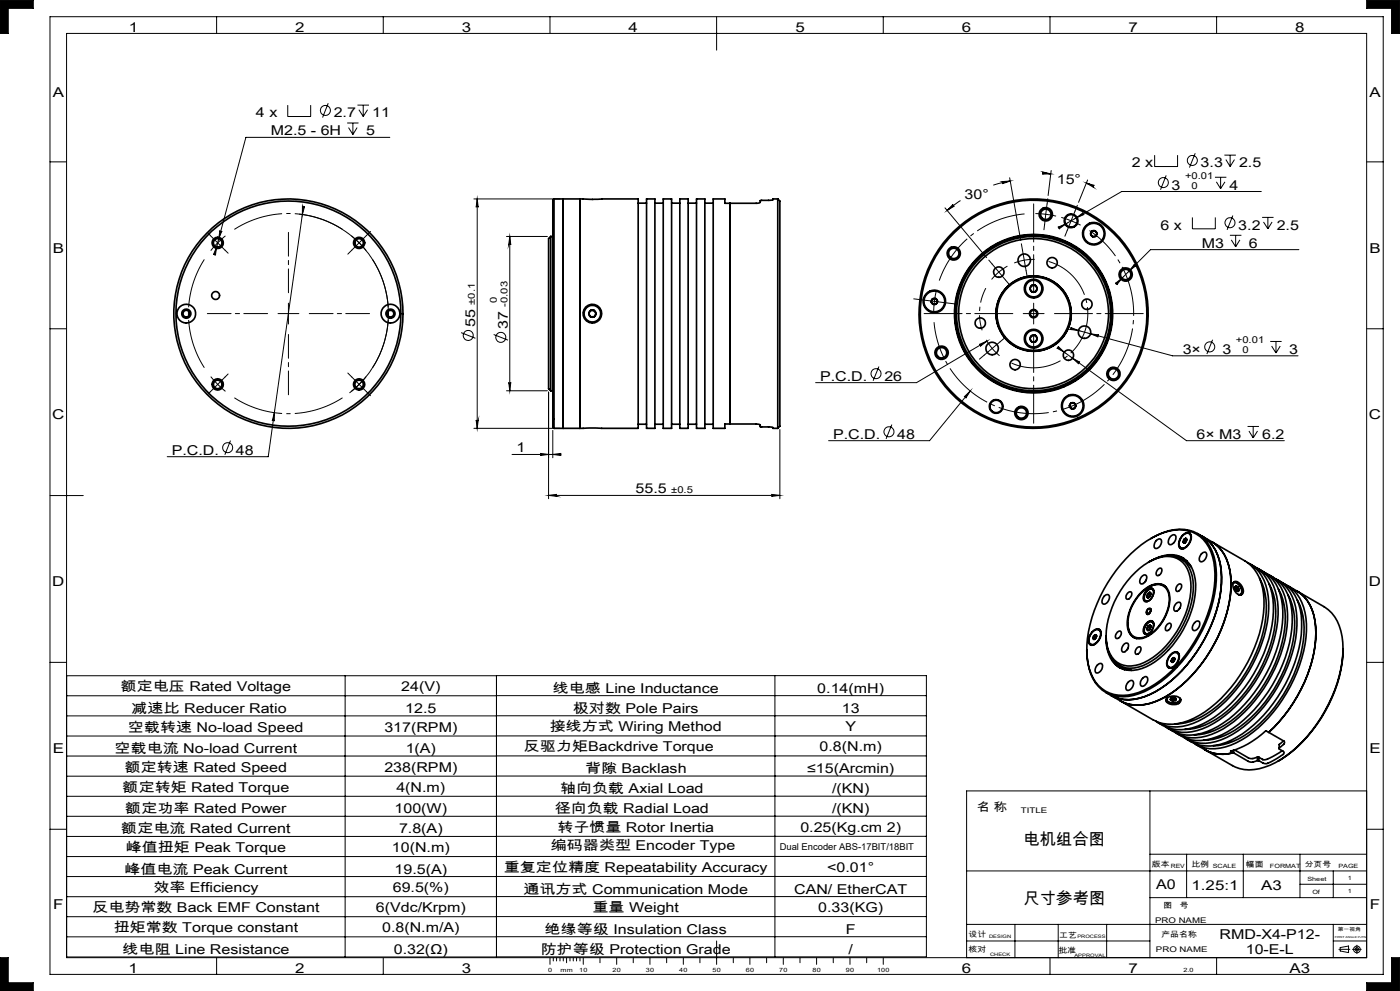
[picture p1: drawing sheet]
<svg xmlns="http://www.w3.org/2000/svg" width="420mm" height="297mm" viewBox="0 0 420 297" stroke-linecap="round" stroke-linejoin="round" font-family="sans-serif">
<g fill="none" stroke="#000" stroke-width=".3">
<path d="M0 0h10v2.5h-7.5v7.5h-2.5zM15 5h400v287h-400zM20 10h390v277h-390zM65 5v5M115 5v5M165 5v5M215 5v10M265 5v5M315 5v5M365 5v5M410 0h10v10h-2.5v-7.5h-7.5zM86.3 31.5v3.4h6.9v-3.4"/>
<path d="M98.5 30.9l-1.7 4.3M104.1 36.9h3.5M104.6 38.2l1.3 2.1M105.9 36.9v3.4M107.1 38.2l-1.2 2.1M107.2 31.5h3.5M107.7 32.9l1.3 2M109 31.5v3.4M110.3 32.9l-1.3 2M15 48.5h5M116.9 41.2h-43.1l-9.5 35.2M142.2 59.6h25.8"/>
<path d="M143.2 59.6l.3 2.5a.32 .32 0 0 0-.3-.3 .32 .32 0 0 0-.4 .3zM143.2 59.6v68.8M300.6 54.4l2.5-.1-2.4 .8a.32 .32 0 0 0 .2-.4 .32 .32 0 0 0-.3-.3zM302.9 53.3l3.3 18.8M303.1 54.3l-5.1 1.2M312.7 51.9l2.5 .2M312.8 51.5l2.4 .6-2.5 .1a.32 .32 0 0 0 .3-.3 .32 .32 0 0 0-.2-.4zM315.4 51.1l-1 7.5M325.9 54.9l2.4 .7-.4 .2 .1 .3zM325.9 54.9l2.3 .9M326.3 53.9l-2.7 6.7M346.4 46.5v3.4h6.9v-3.4"/>
<path d="M349.9 52.6l-1.7 4.3M358.6 45.9l-1.8 4.3M364.5 53.1h3.4M364.9 54.5l1.3 2M366.2 53.1v3.4M367.3 46.5h3.5M367.5 54.5l-1.3 2M367.8 47.8l1.2 2.1M369 46.5v3.4M370.3 47.8l-1.3 2.1M378.4 57.4h-41.9l-19 11M410 48.5h5"/>
<path d="M63.1 70.6l2.2 2.2M65 74l-.4 2.5a.31 .31 0 0 0-.2-.4 .31 .31 0 0 0-.4 .3zM65.3 72.8l-2.1 2.3M65.3 72.8l2.2 2.2M66 69.1v.1a.31 .31 0 0 0 .3 .2 .31 .31 0 0 0 .3-.2l-1 2.3zM67.6 70.7l-2.3 2.1M89.7 64.2a30 30 0 0 1 25.7 21.6 30 30 0 0 1-10.6 32M90.7 61.8a.33 .33 0 0 0 .3 .3 .33 .33 0 0 0 .4-.2l-.7 2.4zM91.1 61.8l-10.6 75.1h-30.3M151.9 70.9h12.3M152.9 70.9v46.2M152.9 70.9l.3 2.5a.32 .32 0 0 0-.3-.3 .32 .32 0 0 0-.3 .3z"/>
<path d="M283.5 62.3l12.5 14.9M285.9 61.3a.31 .31 0 0 0 0 .4 .31 .31 0 0 0 .4 .1l-2.2 1.3zM288.2 60.1l-4.1 3M310.6 64l3.1 .2M313.7 64.2l3.1 .6M313.7 64.2l-.3 3.1M314.1 61.1l-.4 3.1M317.4 68.1l2.3-1-2 1.5a.31 .31 0 0 0 .1-.4 .31 .31 0 0 0-.4-.1zM322.9 65.3l2-1.6a.31 .31 0 0 0 0 .5 .31 .31 0 0 0 .4 .1zM340.4 79.2a.3 .3 0 0 0 0 .4 .3 .3 0 0 0 .4 0l-2 1.6zM357.7 65.2v3.4h6.9v-3.4M369 70.5h3.4"/>
<path d="M369.4 71.9l1.3 2.1M369.9 64.6l-1.8 4.3M370.7 70.5v3.5M372 71.9l-1.3 2.1M378.6 65.2h3.5M379.1 66.5l1.3 2.1M380.4 65.2v3.4M381.6 66.5l-1.2 2.1M389.7 74.8h-44.5l-10.4 10.4M15 98.5h5M138.3 99.7l4.3 1.7M321.1 98.4l30.7 8.2h37.6"/>
<path d="M321.2 98.1l2.3 1-2.5-.4a.31 .31 0 0 0 .4-.2 .31 .31 0 0 0-.2-.4zM334.6 84.9l2-1.5-1.6 2a.3 .3 0 0 0 0-.5 .3 .3 0 0 0-.4 0zM410 98.5h5M148.1 100.3l4.3 1.6M151.9 117.1h12.3M152.6 114.6a.32 .32 0 0 0 .3 .3 .32 .32 0 0 0 .3-.3l-.3 2.5zM164.6 117.5v32M263.7 109.9l-1.8 4.2M289.2 118.9l1.9-1.7-1.4 2.1a.3 .3 0 0 0 0-.4 .3 .3 0 0 0-.5 0zM291.1 117.2l-12.2 14.9h-30.3M293.8 103.3l2.3-1.1-2 1.6a.31 .31 0 0 0 .1-.4 .31 .31 0 0 0-.4-.1zM296.1 102.2l-21.1 12.5h-30.3"/>
<path d="M317.2 104.1l38.7 28h29.4M317.4 103.8l1.9 1.7-2.3-1.2a.32 .32 0 0 0 .5-.1 .32 .32 0 0 0-.1-.4zM321.8 107.4l2.2 1.2a.3 .3 0 0 0-.4 .1 .3 .3 0 0 0 0 .4zM327.2 100l2.5 .4a.31 .31 0 0 0-.4 .2 .31 .31 0 0 0 .2 .4zM363.8 101.8l-1.7 4.3M381.1 102.3h3.4M381.5 103.7l1.3 2.1M382.8 102.3v3.5M384.1 103.7l-1.3 2.1M69.1 132l-1.6 4.3M82.3 123.7v2.5a.3 .3 0 0 0-.3-.3 .3 .3 0 0 0-.3 .2zM142.2 128.4h25.8"/>
<path d="M142.8 125.9a.32 .32 0 0 0 .4 .2 .32 .32 0 0 0 .3-.2l-.3 2.5zM153.6 136.2h14.7M162.1 135.9l2.5 .3-2.5 .3a.32 .32 0 0 0 .3-.3 .32 .32 0 0 0-.3-.3zM165.8 129v8.2M165.8 136.2l2.5-.3a.32 .32 0 0 0-.3 .3 .32 .32 0 0 0 .3 .3zM234 128.7v20.8M267.6 127.2l-1.8 4.3M374.3 127.8h3.4M374.7 129.2l1.3 2M376 127.8v3.4M377.3 129.2l-1.3 2M15 148.5h10"/>
<path d="M164.6 148.5h69.4M164.6 148.5l2.5-.3a.3 .3 0 0 0-.3 .3 .3 .3 0 0 0 .3 .3zM231.5 148.2l2.5 .3-2.5 .3a.3 .3 0 0 0 .2-.3 .3 .3 0 0 0-.2-.3zM15 198.5h5M410 198.5h5M20 202.5h257.9v84.3h-257.9zM20 214.6h128.9M103.5 202.5v84.3M148.9 202.5v84.3M148.9 214.5h129M232.5 202.5v84.3M277.9 208.5h-257.9"/>
<path d="M20 232.6h128.9M148.9 232.6h129M277.9 220.5l-257.9 .1M277.9 226.5l-257.9 .1M277.9 238.6h-257.9M345 237v50M410 237h-120v50M15 248.5h5M20 256.7h128.9M148.9 256.7h129M277.9 244.6h-257.9M277.9 250.6l-257.9 .1"/>
<path d="M345 256h65M356 256v13M373 256v13M390 256v13M410 248.5h5M20 262.7h128.9M148.9 262.7h129M277.9 268.7h-257.9M277.9 274.7h-257.9M290 277h120M290 261h120M304.5 277v10"/>
<path d="M317.5 277v10M332 277v10M345 269h65M390 265h20M400 261v8M400 277v10M0 287h2.5v7.5h7.5v2.5h-10zM20 280.8h128.9M65 287v5M115 287v5M148.9 280.7h129M165 287v2"/>
<path d="M166 287v1M167 287v1M168 287v1M169 287v1M170 287v1.5M171 287v1M172 287v1M173 287v1M174 287v1M175 287v2M180 287v1.5M185 287v2"/>
<path d="M190 287v1.5M195 287v2M200 287v1.5M205 287v2M210 287v1.5M215 282v7M220 287v1.5M225 287v2M230 287v1.5M235 287v2M240 287v1.5M245 287v2"/>
<path d="M250 287v1.5M255 287v2M260 287v1.5M265 287v2M290 282h55M315 287v5M365 287v5M400 282h10M401.7 284.5h3.3M402.1 284l2.5-.5v2l-2.5-.5zM405.7 284.5h2.7M407.1 283.3v2.5"/>
<path d="M417.5 287h2.5v10h-10v-2.5h7.5z"/>
<circle cx="97.6" cy="33.1" r="1.5"/>
<circle cx="349" cy="54.7" r="1.5"/>
<circle cx="357.7" cy="48.1" r="1.5"/>
<circle cx="369" cy="66.7" r="1.5"/>
<circle cx="140.5" cy="100.5" r="1.5"/>
<circle cx="150.2" cy="101.1" r="1.49"/>
<circle cx="262.8" cy="112" r="1.49"/>
<circle cx="362.9" cy="104" r="1.5"/>
<circle cx="68.3" cy="134.2" r="1.5"/>
<circle cx="266.7" cy="129.4" r="1.5"/>
<circle cx="407.1" cy="284.5" r=".49"/>
<circle cx="407.1" cy="284.5" r="1.01"/>
</g>
<path d="M0 0v10h2.5v-7.5h7.5v-2.5zM0 287v10h10v-2.5h-7.5v-7.5zM417.5 287v7.5h-7.5v2.5h10v-10zM410 0v2.5h7.5v7.5h2.5v-10z" fill-rule="evenodd" fill="#000"/>
<g fill="none" stroke="#000" stroke-width=".3" stroke-dasharray="15.2 1.3 1.3 1.3" stroke-linecap="butt">
<path d="M107.7 72.8l-2.3-2.1M107.7 72.8l2.1 2.3M307.3 78l-3 .8M307.3 78l3.1-.3M321.3 66.2l-2.9-1.1M321.3 66.2l2.9 1.3M280.3 90.3l-.2 3.1M280.3 90.3l.6-3M299.7 81.5l-2.2 2.3M299.7 81.5l2.5-1.7M65.3 115.2l2.3 2.1M65.3 115.2l-2.1-2.3"/>
<path d="M107.7 115.2l2.1-2.3M107.7 115.2l-2.3 2.1M297.6 104.4l2.3 2.2M297.6 104.4l-1.7-2.5"/>
</g>
<path d="M61.4 77.6a30 30 0 0 0 0 32.7M102.9 68.8a30 30 0 0 0-32.7 0M307.5 64.1a30 30 0 0 0-25.8 20.1M70.2 119.1a30 30 0 0 0 32.7 0M111.7 110.3a30 30 0 0 0 0-32.7" fill="none" stroke="#000" stroke-width=".3" stroke-dasharray="15.2 1.3 1.3 1.3" stroke-dashoffset="-.2" stroke-linecap="butt"/>
<path d="M280.2 96.6a30 30 0 0 0 45.1 23.2 30 30 0 0 0 1.5-50.7" fill="none" stroke="#000" stroke-width=".3" stroke-dasharray="15.2 1.3 1.3 1.3" stroke-dashoffset="4.3" stroke-linecap="butt"/>
<path d="M295.7 86.4a16.3 16.3 0 0 0-1.1 12.6" fill="none" stroke="#000" stroke-width=".3" stroke-dasharray="15.2 1.3 1.3 1.3" stroke-dashoffset="10.6" stroke-linecap="butt"/>
<path d="M302.5 108.3a16.2 16.2 0 0 0 22.9-8.8 16.2 16.2 0 0 0-11.9-21.4" fill="none" stroke="#000" stroke-width=".3" stroke-dasharray="15.2 1.3 1.3 1.3" stroke-dashoffset="-1.1" stroke-linecap="butt"/>
<g fill="none" stroke="#000" stroke-width=".3" stroke-dasharray="15.2 1.3 1.3 1.3">
<path d="M63.1 70.6l-.9-.9M67.5 75l.9 .9M105.5 75l-1.2 1.2M107.7 72.8l2.3-2.2M107.7 72.8l-2.2 2.2M110 70.6l1.1-1.2M297.6 79.1l-1-1.2M306.7 74.9l-.3-1.8M307.3 78l-.6-3.1M307.3 78l.5 3.1M313.4 67.3l-.2 1.6M314.1 61.1l.2-1.5"/>
<path d="M320.2 69.1l-.7 1.7M321.3 66.2l1.2-2.9M321.3 66.2l-1.1 2.9M322.5 63.3l.7-1.8M86.5 94v-3.1M86.5 94h-3.1M86.5 94v3.1M86.5 94h3.2M277.2 89.9l-3.1-.3M280.3 90.3l-3.1-.4M280.3 90.3l3.1 .4M283.4 90.7l3.1 .4"/>
<path d="M299.7 81.5l-2.1-2.4M299.7 81.5l2 2.4M301.7 83.9l1 1.2M307.8 81.1l.3 1.8M310.1 94v-3.1M310.1 94h-3.1M310.1 94v3.1M310.1 94h3.1M63.1 117.4l-.9 .9M65.3 115.2l-2.2 2.2M65.3 115.2l2.2-2.2M67.5 113l.9-.9"/>
<path d="M105.5 113l-1.2-1.2M107.7 115.2l2.3 2.2M107.7 115.2l-2.2-2.2M110 117.4l1.1 1.2M295.3 106.4l-1.5 1.2M297.6 104.4l-2.3 2M297.6 104.4l2.4-2M300 102.4l1.5-1.2"/>
</g>
<path d="M303.8 94h-26.6M310.1 87.7v-26.6M316.3 94h26.7M310.1 100.2v26.6" fill="none" stroke="#000" stroke-width=".3" stroke-dasharray="15.2 1.3 1.3 1.3" stroke-dashoffset="3.8"/>
<path d="M80.3 94h-18.1M86.5 87.7v-18.1M92.8 94h18.1M86.5 100.2v18.1" fill="none" stroke="#000" stroke-width=".3" stroke-dasharray="15.2 1.3 1.3 1.3" stroke-dashoffset="8.1"/>
<g fill="#000">
<path d="M152.9 70.9l.3 2.5a.32 .32 0 0 0-.3-.3 .32 .32 0 0 0-.3 .3zM152.6 114.6a.32 .32 0 0 0 .3 .3 .32 .32 0 0 0 .3-.3l-.3 2.5z"/>
<path d="M317.4 68.1a.31 .31 0 0 1 .4 .1 .31 .31 0 0 1-.1 .4l2-1.5zM322.9 65.3l2.4-1a.31 .31 0 0 1-.5-.1 .31 .31 0 0 1 .1-.5zM334.6 84.9a.3 .3 0 0 1 .4 0 .3 .3 0 0 1 0 .5l1.6-2zM340.4 79.2l-1.6 2 2-1.6a.3 .3 0 0 1-.4 0 .3 .3 0 0 1 0-.4zM325.9 54.9l2.4 .7-.4 .2 .1 .3zM312.8 51.5l2.4 .6-2.5 .1a.32 .32 0 0 0 .3-.3 .32 .32 0 0 0-.2-.4zM300.6 54.4l2.5-.1-2.4 .8a.32 .32 0 0 0 .2-.4 .32 .32 0 0 0-.3-.3zM285.9 61.3a.31 .31 0 0 0 0 .4 .31 .31 0 0 0 .4 .1l-2.2 1.3zM289.2 118.9l1.9-1.7-1.4 2.1a.3 .3 0 0 0 0-.4 .3 .3 0 0 0-.5 0zM293.8 103.3l2.3-1.1-2 1.6a.31 .31 0 0 0 .1-.4 .31 .31 0 0 0-.4-.1zM90.7 61.8v2.5l.7-2.4a.32 .32 0 0 1-.4 .2 .32 .32 0 0 1-.3-.3zM82.3 123.7l-.6 2.4a.3 .3 0 0 1 .3-.2 .3 .3 0 0 1 .3 .3zM65 74l-1 2.4a.31 .31 0 0 1 .4-.2 .31 .31 0 0 1 .2 .3zM66 69.1l-.4 2.4 1-2.3a.31 .31 0 0 1-.4 .2 .31 .31 0 0 1-.2-.3z"/>
<path d="M321.2 98.1a.31 .31 0 0 1 .2 .4 .31 .31 0 0 1-.4 .2l2.5 .4zM327.2 100l2.3 1a.31 .31 0 0 1-.2-.4 .31 .31 0 0 1 .4-.2zM317.4 103.8a.31 .31 0 0 1 .1 .4 .31 .31 0 0 1-.5 .1l2.3 1.2zM321.8 107.4l1.8 1.7a.31 .31 0 0 1 0-.4 .31 .31 0 0 1 .4-.1zM162.1 135.9l2.5 .3-2.5 .3a.32 .32 0 0 0 .3-.3 .32 .32 0 0 0-.3-.3zM165.8 136.2l2.5-.3a.32 .32 0 0 0-.3 .3 .32 .32 0 0 0 .3 .3z"/>
<path d="M142.8 125.9a.32 .32 0 0 0 .4 .2 .32 .32 0 0 0 .3-.2l-.3 2.5zM143.2 59.6l.3 2.5a.32 .32 0 0 0-.3-.3 .32 .32 0 0 0-.4 .3z"/>
<path d="M164.6 148.5l2.5-.3a.3 .3 0 0 0-.3 .3 .3 .3 0 0 0 .3 .3zM231.5 148.2l2.5 .3-2.5 .3a.3 .3 0 0 0 .2-.3 .3 .3 0 0 0-.2-.3z"/>
</g>
<g fill="none" stroke="#000" stroke-width=".5">
<path d="M166.2 59.6v68.8M166.2 59.6l-.4 .4v68l.4 .4M166.2 59.6h25.3v68.8h-25.3M168.9 59.6v68.8zM174 59.6v68.8zM194 59.6h2.5v68.8h-2.5zM199 59.6h2.5v68.8h-2.5zM203.9 59.6h2.5v68.8h-2.5zM209 59.6h2.5v68.8h-2.5zM233.3 59.6l.7 .7v67.4l-.7 .7M233.3 59.6v68.8M233.3 59.6h-1.5v.3l-.6 .1-3.1 .1-.1 .6-.9 .2h-9.6v-1.3h-3.5v68.8h3.5v-1.3h9.3l1.2 .2 .1 .6 2.9 .1 .8 .1v.3h1.5"/>
<path d="M165.2 70.9v46.2M165.2 70.9l-.6 .6v45l.6 .6M165.2 70.9h.6M191.5 60.9h2.5M196.5 60.9h2.5M201.5 60.9h2.4M206.4 60.9h2.6M211.5 60.9h2.5M219 60.9v66.2M327.2 70.1l.5 .8M327.6 69.3l-.4 .8M328.5 69.2l-.9 .1"/>
<path d="M328.5 69.2l.6 .8M328.6 70.8l-.9 .1M329.1 70l-.5 .8M176.6 94l.6 .9M177.2 93.1h1.1M177.2 93.1l-.4 .3-.2 .6M177.2 93.1l-.6 .9M177.2 94.9h1.1M178.3 93.1l.5 .9M178.8 94l-.5 .9M279.4 90.4l.5 .8M279.8 89.6l-.4 .8"/>
<path d="M280.7 89.5l.5 .8M280.7 89.5l-.9 .1M280.8 91.1l-.9 .1M281.2 90.3l-.4 .8M309 86.6l.2 .6 .4 .2M309 86.6l.6 .8M309.5 85.6l-.4 .4-.1 .6M309.5 85.6l-.5 1M310.6 85.5l.5 .9M310.6 85.5l-.6-.1-.5 .2M310.6 85.5l-1.1 .1M310.7 87.4l-.6 .2-.5-.2"/>
<path d="M310.7 87.4h-1.1M311.1 86.4l-.4 1M311.1 86.4l-.1 .6-.3 .4M165.2 117.1h.6M309 101.6l.6 .9M309.5 100.6l-.5 1M309.5 100.6l-.4 .4-.1 .6M310.6 100.5l.5 1M310.6 100.5l-.7-.1-.4 .2M310.6 100.5l-1.1 .1M310.7 102.4l-1.1 .1M311.1 101.5l-.1 .6-.3 .3"/>
<path d="M311.1 101.5l-.4 .9M191.5 127.1h2.5M196.5 127.1h2.5M201.5 127.1h2.4M206.4 127.1h2.6M211.5 127.1h2.5M320.8 121.7l.6 .7M321.3 120.8l-.5 .9M322.2 120.8l.5 .8M322.2 120.8h-.9M322.3 122.4h-.9M322.7 121.6l-.4 .8"/>
<path d="M356.1 159.8h.8M356.7 159.9l.7 .8M359.2 159.9l1.6 .9M331.3 178.7l.4-.4 .8-.1a1.75 1.75 0 0 1 0 1.9 1.75 1.75 0 0 1-1.7 .8 1.71 1.71 0 0 1 .5-2.2zM338.3 177.7l1-.3a1.46 1.46 0 0 1-1.3 2.2 1.3 1.3 0 0 1 .3-1.9zM339.3 165.9a23.8 23.8 0 0 1 14.3-7.1 10 10 0 0 1 10.2 8.1 31 31 0 0 1-2.4 19.5 41.4 41.4 0 0 1-16.6 19.7 13.6 13.6 0 0 1-13.2 1 12.6 12.6 0 0 1-5.5-10.2 39.5 39.5 0 0 1 8.8-26zM339.4 172.8a16.7 16.7 0 0 1 10.3-6 6.8 6.8 0 0 1 7.3 6.1 25.5 25.5 0 0 1-6.1 19.3 19.3 19.3 0 0 1-10.3 7.2 6.9 6.9 0 0 1-8.5-6 24.5 24.5 0 0 1 5-17.8zM342.3 177.8a6.6 6.6 0 0 1 6.1-2.5 4.5 4.5 0 0 1 2.3 5.4 13.4 13.4 0 0 1-7.5 10.3 3.4 3.4 0 0 1-4.8-3.2 12.9 12.9 0 0 1 3.9-10zM342.4 172.9a.89 .89 0 0 1 .7-.6 .89 .89 0 0 1 .9 .4 1.96 1.96 0 0 1-1.7 2.3 1.35 1.35 0 0 1 .1-2.1zM342.7 177.2a6.1 6.1 0 0 1 6.2-1.9 5.1 5.1 0 0 1 1.9 5.9 13.4 13.4 0 0 1-8.1 10.1 3.7 3.7 0 0 1-4.5-3.9 14 14 0 0 1 4.5-10.2zM343.8 173.9l-.2 .4M344.1 178.8l.3 .3"/>
<path d="M344.3 177a1.03 1.03 0 0 1 1.5-.3 1.03 1.03 0 0 1 .2 1.5 2.32 2.32 0 0 1-2.2 1.9 1.84 1.84 0 0 1 .1-2.7zM344.3 176.6a1.04 1.04 0 0 1 1.3-.3 1.04 1.04 0 0 1 .5 1.2l-.1 .6a2.79 2.79 0 0 1-2.3 2.2 1.8 1.8 0 0 1-.2-2.7zM344.3 177.9l-.2 .9M344.3 177.9l.6 .4M344.6 168.5a9.9 9.9 0 0 1 9-1.4 8.7 8.7 0 0 1 4.4 8.3 28.6 28.6 0 0 1-13.8 23.5 8.2 8.2 0 0 1-10.2-.8 11.1 11.1 0 0 1-2.2-7.6M344.6 176a4.3 4.3 0 0 1 5.3 0M344.7 179l-.3 .1M344.9 178.3l-.3 .7-.5-.2M344.9 177.6l.4 .3M344.9 177.6l-.6 .3M345.1 168.2a10.5 10.5 0 0 1 9-1.4 8.7 8.7 0 0 1 4.6 8.3 29.2 29.2 0 0 1-14.8 24.7 8 8 0 0 1-10.1-1.5 11.6 11.6 0 0 1-2-7.2M345.3 177.9a1.12 1.12 0 0 1-.9 1.2"/>
<path d="M345.3 161.4a15.1 15.1 0 0 1 12.7-2.1 11.9 11.9 0 0 1 6.8 10.9 39.7 39.7 0 0 1-8.8 26.3 30.7 30.7 0 0 1-15.8 11.9 10.3 10.3 0 0 1-13.4-7.8l-.7-3.4-.1-2.5M345.3 178l-.4 .3M345.7 176.6l.2 .1M345.8 176.4a2.67 2.67 0 0 0-2.3 3.9M345.9 176.7l.2 .3M346.9 162l.8-.5h.4a1.78 1.78 0 0 1 0 1.9 1.78 1.78 0 0 1-1.6 .9 1.76 1.76 0 0 1 .4-2.3zM347.4 170.6l.7-.3h.2a1.43 1.43 0 0 1-1.2 2.2 1.21 1.21 0 0 1 .3-1.9zM349.2 175.5l.3 .2M351.2 160.8a1.01 1.01 0 0 1 1.4-.4 2.06 2.06 0 0 1-1.7 2.8 1.68 1.68 0 0 1 .3-2.4zM351.5 166.5a6.7 6.7 0 0 1 3.5 .8M352.8 166.8l2.4 .6M353.3 175.4l.3-.3 .6-.1a1.43 1.43 0 0 1-1.2 2.2 1.28 1.28 0 0 1 .3-1.8z"/>
<path d="M353.5 167l1.4 .5 1.2 .7M353.5 166.9l1.6 .4M353.8 163.7l.5 .7M354.2 167.4a7.6 7.6 0 0 1 3.2 2.5M354.2 164.2l1.1 .2M354.8 160.4a1.42 1.42 0 0 1 1.2-.8 1.42 1.42 0 0 1 1.3 .7 3.6 3.6 0 0 1-2.8 4.2 1.87 1.87 0 0 1-.6-2.9zM355 162.4l.3 .3M355 160.3a1.27 1.27 0 0 1 2.1 0 3.3 3.3 0 0 1-2.6 4 1.91 1.91 0 0 1-.3-2.9zM355.2 161.7l-.2 .7M355.2 161.7l.5 .3M355.6 162.6l-.3 .1M355.7 161.4l.3 .3"/>
<path d="M355.7 161.4l-.5 .3M355.7 162l-.2 .7-.5-.3M356 161.9l-.3 .1M356 161.7l-.2 .7-.5 .3M360.4 166l.5-.4 .7-.1a1.77 1.77 0 0 1 .1 1.9 1.77 1.77 0 0 1-1.7 .8 1.71 1.71 0 0 1 .4-2.2zM360.8 160.8a12.6 12.6 0 0 1 5.6 10.3 39.9 39.9 0 0 1-8.8 26.3 30.5 30.5 0 0 1-15.9 11.9 11.1 11.1 0 0 1-8.4-.9M360.8 160.8a12.2 12.2 0 0 1 5.6 10.3 39.7 39.7 0 0 1-8.9 26.3 31.2 31.2 0 0 1-15.8 11.9 11.2 11.2 0 0 1-8.4-.9M360.8 160.8l2.8 1.6M363.6 162.4a12.7 12.7 0 0 1 5.6 10.3 40.3 40.3 0 0 1-8.8 26.3 31 31 0 0 1-15.8 11.9 11.5 11.5 0 0 1-8.5-.8M363.6 162.4l9.9 5.7a12.6 12.6 0 0 1 5.6 9.9 38.5 38.5 0 0 1-7.1 24.4 35.2 35.2 0 0 1-15.5 13.6 12.2 12.2 0 0 1-10.5-.2l-9.9-5.7M363.6 162.4a12.4 12.4 0 0 1 5.6 9.9 39.3 39.3 0 0 1-8.4 26.3 31.9 31.9 0 0 1-15.8 12.2 11.7 11.7 0 0 1-8.9-.7M369.9 174.9a1.33 1.33 0 0 1 2 .7 1.7 1.7 0 0 1 0 2.6l-.3 .1"/>
<path d="M370.1 174.4a2.74 2.74 0 0 1 2.2 3.9M370.1 174.7l-.2 .1M370.3 174.3a2.66 2.66 0 0 1 2.3 3.8 1.95 1.95 0 0 1-2.5-1.6 1.81 1.81 0 0 1 .2-2.2zM370.5 176.1l.4 .2M370.5 176.1a1.2 1.2 0 0 0 .9 1.1M370.8 175.6l.6 .4M370.8 175.6l-.3 .5M370.9 176.3l.3 .8M371.1 177.1l.3 .1M371.2 177.1v.1M371.4 176l.3 .8M371.4 176l-.5 .3"/>
<path d="M371.7 176.8l-.3 .4M371.7 176.8l-.5 .3M372.1 178.2l-.2 .1M374.2 168.6a11.1 11.1 0 0 1 6 8.5 34.2 34.2 0 0 1-4.4 22.1 37.3 37.3 0 0 1-17.9 17.6 11.8 11.8 0 0 1-11.2-.7M374.9 169a11.5 11.5 0 0 1 6.7 8.9 34.1 34.1 0 0 1-4.4 22.1 37.3 37.3 0 0 1-17.9 17.6 12 12 0 0 1-11.9-1M377.1 170.2a11.2 11.2 0 0 1 5.9 8.5 34.3 34.3 0 0 1-4.4 22.1 37.4 37.4 0 0 1-17.9 17.6 11.7 11.7 0 0 1-11.1-.6M377.8 170.6a11.5 11.5 0 0 1 6.6 8.9 34.3 34.3 0 0 1-4.4 22.1 39.7 39.7 0 0 1-16.2 16.9 12.9 12.9 0 0 1-12.1 .5l-1.4-.8M377.9 173.3a20.1 20.1 0 0 1 1.5 14 42.6 42.6 0 0 1-17.4 26.6 17.5 17.5 0 0 1-9.4 3.1M379.9 171.8a11.7 11.7 0 0 1 6.2 10.3 39.2 39.2 0 0 1-8.4 26.2 31.4 31.4 0 0 1-15.7 12.3 11.2 11.2 0 0 1-9.6-1.2M380.6 172.2a12.1 12.1 0 0 1 6.9 10.7 39.2 39.2 0 0 1-8.4 26.3 31.3 31.3 0 0 1-15.7 12.2 11.3 11.3 0 0 1-10.3-1.6M380.7 174.9a18.5 18.5 0 0 1 1.8 12.1 42.4 42.4 0 0 1-17.7 28.6 17.5 17.5 0 0 1-9.3 3M382.7 173.5a11.7 11.7 0 0 1 6.2 10.2 39.2 39.2 0 0 1-8.4 26.3 31.9 31.9 0 0 1-15.7 12.2 11.4 11.4 0 0 1-9.6-1.2"/>
<path d="M383.4 173.8a12.9 12.9 0 0 1 7.1 12.5 41.5 41.5 0 0 1-9.9 26.3 28.4 28.4 0 0 1-16 10.8 11.3 11.3 0 0 1-8.7-1.9M383.5 176.6a21.1 21.1 0 0 1 1.1 16 42.2 42.2 0 0 1-17 24.6 17.5 17.5 0 0 1-9.3 3M385.5 175.1a11.8 11.8 0 0 1 6.3 10.2 39.7 39.7 0 0 1-8.4 26.3 32.2 32.2 0 0 1-15.8 12.3 11 11 0 0 1-9.5-1.2M386.3 175.5l2.8 1.6M386.3 178.2a21.2 21.2 0 0 1 1.1 16.1 42.4 42.4 0 0 1-16.9 24.5 17.8 17.8 0 0 1-9.4 3.1M389.1 177.1l8.1 4.7a11.8 11.8 0 0 1 5.4 9 35.7 35.7 0 0 1-5.1 22.3 38.1 38.1 0 0 1-16.5 16.2 12.3 12.3 0 0 1-11.3 .1l-8.1-4.7M389.1 177.1a11.7 11.7 0 0 1 5.4 8.9 37.4 37.4 0 0 1-6.5 24.7 44.3 44.3 0 0 1-7.4 8.8M389.2 179.8a19.9 19.9 0 0 1 1.5 14 42.4 42.4 0 0 1-17.4 26.6 17.7 17.7 0 0 1-9.3 3.1M326.8 192.6l.4 .7M327.2 193.1l1 .1M327.7 189.3a1.41 1.41 0 0 1 1.2-.9 1.41 1.41 0 0 1 1.3 .8 3.6 3.6 0 0 1-2.8 4.2 1.87 1.87 0 0 1-.5-2.9zM327.8 189.3a1.32 1.32 0 0 1 1.9-.5 1.32 1.32 0 0 1 .4 1.9 2.77 2.77 0 0 1-2.9 2.4 2.63 2.63 0 0 1 .6-3.8z"/>
<path d="M327.9 191.3l.3 .3M328.1 190.6l-.2 .7M328.1 190.6l.6 .3M328.5 191.5l-.3 .1M328.7 190.2l-.6 .4M328.7 190.2l.3 .4M328.7 190.9l-.3 .7-.5-.3M328.9 190.7l-.2 .2M329 190.6l-.3 .7-.5 .3M329.1 188.7h.8M329.2 199.3a.92 .92 0 0 1 1.5-.2 1.89 1.89 0 0 1-1.9 2.5 1.74 1.74 0 0 1 .4-2.3zM329.7 188.8l.6 .7"/>
<path d="M333.6 197.5a6.7 6.7 0 0 0 2.4 2.7M334.4 198.5l1.8 1.8M334.9 199.1l1.2 1.1M335.1 199l2.3 1.7M335.2 189.5l.9-.3a1.47 1.47 0 0 1-1.2 2.1 1.21 1.21 0 0 1 .3-1.8zM335.7 199.4a8.3 8.3 0 0 0 3.9 1.5M337.3 193l.8-.3a1.37 1.37 0 0 1-.2 2.3l-.4 .3-.7 .1a1.74 1.74 0 0 1 .5-2.4zM338.4 186.8a4.2 4.2 0 0 0 2.6 4.6M338.4 194.3l-.3 .4M340.2 191.1l.3 .1M341.1 194.2l1-.3a1.46 1.46 0 0 1-1.3 2.2 1.3 1.3 0 0 1 .3-1.9zM343.7 180.1l.5 .2"/>
<path d="M343.7 189.9l.5 .2M343.9 186.8a1.21 1.21 0 0 1 1.7-.7 1.21 1.21 0 0 1 .4 1.8 2.66 2.66 0 0 1-2.3 2.2 1.77 1.77 0 0 1-.2-2.7zM344.1 188.5l.3 .4M344.3 182.6l.8-.3a1.15 1.15 0 0 1-1 1.7l-.2-.4zM344.3 186.8a1.03 1.03 0 0 1 1.5-.3 1.03 1.03 0 0 1 .2 1.5l-.2 .5a1.58 1.58 0 0 1-2.3 1.2 2.48 2.48 0 0 1 .8-2.9zM344.3 187.7l-.2 .8M344.3 182.7l.5-.3a.74 .74 0 0 1 .1 1 .74 .74 0 0 1-.9 .3zM344.3 187.7l.6 .4M344.7 188.8l-.3 .1M344.9 188.1l-.3 .7-.5-.3M344.9 187.4l.4 .3M344.9 187.4l-.6 .3"/>
<path d="M345.2 182.4l.1 .4M345.3 187.7a1.12 1.12 0 0 1-.9 1.2M345.3 187.8l-.4 .3M345.3 182.8a1.07 1.07 0 0 1-1.1 1.3M345.7 186.4l.4 .4M345.8 186.2a2.65 2.65 0 0 0-2.3 3.9M350.1 187.1l.7-.3h.3a1.43 1.43 0 0 1-1.2 2.2 1.28 1.28 0 0 1 .2-1.9zM350.2 199.5l.5 .7M350.7 199.9l1 .2M351.2 196.4a1.62 1.62 0 0 1 2.2-.6 3.1 3.1 0 0 1-2.6 4.2 2.15 2.15 0 0 1-.1-3.1zM351.2 196.2a1.41 1.41 0 0 1 1.2-.9 1.41 1.41 0 0 1 1.3 .7 3.7 3.7 0 0 1-2.8 4.3 1.84 1.84 0 0 1-.6-2.9zM351.4 198.1l.3 .4"/>
<path d="M351.6 197.4l-.2 .7M351.6 197.4l.5 .4M352 198.4l-.3 .1M352.1 197.1l.3 .3M352.1 197.1l-.5 .3M352.1 197.8l-.2 .6-.5-.3M352.4 197.4l-.1 .7-.6 .4M352.4 197.6l-.3 .2M352.5 195.5h.8M353 180.7l.8-.2a1.37 1.37 0 0 1-.2 2.2l-.4 .3-.7 .2a1.68 1.68 0 0 1 .5-2.5zM353.2 195.6l.6 .8M354.1 182.1l-.3 .3"/>
<path d="M358.4 186.6a.93 .93 0 0 1 1.4-.2 1.89 1.89 0 0 1-1.9 2.5 1.67 1.67 0 0 1 .5-2.3zM402.9 194.4a42.2 42.2 0 0 1-19.4 33.7M331.7 207.5l1.6 .9M333.3 208.4l2.8 1.7M338.5 204.5a.95 .95 0 0 1 1.4-.4 2.04 2.04 0 0 1-1.7 2.8 1.57 1.57 0 0 1 .3-2.4zM342.8 203.3l.8-.5h.3a1.74 1.74 0 0 1 .1 1.9 1.74 1.74 0 0 1-1.7 .9 1.71 1.71 0 0 1 .5-2.3zM349.9 209.5a2.86 2.86 0 0 1 4.3 .2 1.62 1.62 0 0 1-1.9 1.5 2.35 2.35 0 0 1-2.6-1.3zM350 209.3v.2M351.2 209.7l.6 .3M351.4 209.2a1.2 1.2 0 0 1 1.4 .2M351.4 209.2l-.2 .5M351.4 209.2l.4 .2"/>
<path d="M351.8 209.4l.8-.1v.6M351.8 209.4v.6M352.5 209.2l.3 .2M352.6 209.9l-.8 .1M352.8 209.4l-.2 .5M353.9 209.2a.81 .81 0 0 1-.5 1.2 2.56 2.56 0 0 1-3.4-.7l.1-.5M354 209.3v.2M354.2 209.5a2.35 2.35 0 0 1-3.3 1.2l-.5-.3-.6-.7M380.6 219.5l4.5 2.6a1.03 1.03 0 0 1-.7 1.6l-.6 .5M380.6 219.5l-.8-.5a25.2 25.2 0 0 1-10.6 6.1l.8 .5M358.7 223.1l2.9 1.6M361.6 224.7a11.1 11.1 0 0 0 8.4 .9"/>
<path d="M370 225.6l4.9 2.7 1 .1 1.3-.5M370 224.9v.7M370.4 224.7l4.6 2.6h.9l1.3-.4M377.2 227.9l.5 .1M377.2 226.9h.5M377.2 226.9v1M377.7 226.9v1.1M384.7 225l-2.1 1.3a6 6 0 0 1-3.8 1.3l-1.1-.7M385.1 222l-1.3 1.1v1.4l1.3 .8 .1 .4-2 1.6a7.2 7.2 0 0 1-3.9 1.5l-1.6-.8"/>
<circle cx="65.3" cy="72.8" r="1.28"/>
<circle cx="65.3" cy="72.8" r="1.68"/>
<circle cx="107.7" cy="72.8" r="1.29"/>
<circle cx="107.7" cy="72.8" r="1.69"/>
<circle cx="286.1" cy="75.9" r="2"/>
<circle cx="286.1" cy="76" r="1.56"/>
<circle cx="307.3" cy="78" r="1.88"/>
<circle cx="313.7" cy="64.2" r="2"/>
<circle cx="313.7" cy="64.2" r="1.57"/>
<circle cx="315.6" cy="78.7" r="1.56"/>
<circle cx="321.3" cy="66.2" r="2.06"/>
<circle cx="321.3" cy="66.2" r="1.88"/>
<circle cx="328.1" cy="70" r="3.4"/>
<circle cx="328.1" cy="70" r="3.1"/>
<circle cx="55.9" cy="94" r=".99"/>
<circle cx="55.9" cy="94" r="1.39"/>
<circle cx="55.9" cy="94" r="2.81"/>
<circle cx="64.7" cy="88.6" r="1.19"/>
<circle cx="86.5" cy="94" r="33.8"/>
<circle cx="86.5" cy="94" r="34.4"/>
<circle cx="117.1" cy="94" r="1.38"/>
<circle cx="117.1" cy="94" r="1.01"/>
<circle cx="117.1" cy="94" r="2.81"/>
<circle cx="177.7" cy="94" r="2.49"/>
<circle cx="177.7" cy="94" r="2.81"/>
<circle cx="280.3" cy="90.3" r="3.4"/>
<circle cx="280.3" cy="90.3" r="3.1"/>
<circle cx="294.1" cy="96.8" r="1.57"/>
<circle cx="299.6" cy="81.5" r="1.56"/>
<circle cx="310.1" cy="94" r="23.1"/>
<circle cx="310.1" cy="94" r="1.26"/>
<circle cx="310.1" cy="94" r="23.8"/>
<circle cx="310.1" cy="86.5" r="2.81"/>
<circle cx="310.1" cy="94" r="1"/>
<circle cx="310.1" cy="94" r="11.3"/>
<circle cx="310.1" cy="94" r="34"/>
<circle cx="310.1" cy="86.5" r="2.5"/>
<circle cx="310.1" cy="94" r="11.2"/>
<circle cx="310.1" cy="94" r="11"/>
<circle cx="310.1" cy="94" r="23.6"/>
<circle cx="310.1" cy="94" r="23.5"/>
<circle cx="310.1" cy="94" r="22.5"/>
<circle cx="310.1" cy="94" r="34.4"/>
<circle cx="325.3" cy="99.5" r="1.88"/>
<circle cx="326.1" cy="91.2" r="1.56"/>
<circle cx="337.7" cy="82.3" r="2"/>
<circle cx="337.7" cy="82.3" r="1.57"/>
<circle cx="65.3" cy="115.2" r="1.69"/>
<circle cx="65.3" cy="115.2" r="1.27"/>
<circle cx="107.7" cy="115.2" r="1.28"/>
<circle cx="107.7" cy="115.2" r="1.69"/>
<circle cx="282.5" cy="105.7" r="2"/>
<circle cx="282.5" cy="105.7" r="1.55"/>
<circle cx="297.6" cy="104.4" r="1.88"/>
<circle cx="304.5" cy="109.3" r="1.56"/>
<circle cx="310.1" cy="101.5" r="2.5"/>
<circle cx="310.1" cy="101.5" r="2.81"/>
<circle cx="320.5" cy="106.5" r="1.56"/>
<circle cx="334" cy="112" r="1.57"/>
<circle cx="334" cy="112" r="2"/>
<circle cx="298.8" cy="121.8" r="1.87"/>
<circle cx="298.9" cy="121.8" r="2.07"/>
<circle cx="306.4" cy="123.8" r="1.99"/>
<circle cx="306.4" cy="123.8" r="1.56"/>
<circle cx="321.8" cy="121.6" r="3.4"/>
<circle cx="321.8" cy="121.6" r="3.1"/>
</g>
<g font-size="4.9">
<text x="306.9" y="253.3">电机组合图</text>
<text x="307" y="271">尺寸参考图</text>
</g>
<g font-size="4.1">
<text x="38.6" y="9.7">1</text>
<text x="88.6" y="9.7">2</text>
<text x="138.6" y="9.7">3</text>
<text x="188.6" y="9.7">4</text>
<text x="238.6" y="9.7">5</text>
<text x="288.6" y="9.7">6</text>
<text x="338.6" y="9.7">7</text>
<text x="388.6" y="9.7">8</text>
<text x="15.8" y="28.9">A</text>
<text x="410.8" y="28.9">A</text>
<text x="76.8" y="35.2">4 x</text>
<text x="100.1" y="35.2">2.7</text>
<text x="111.6" y="35.2">11</text>
<text x="81.2" y="40.6">M2.5 - 6H</text>
<text x="109.9" y="40.6">5</text>
<text x="339.5" y="50.2">2 x</text>
<text x="360.2" y="50.2">3.3</text>
<text x="371.7" y="50.2">2.5</text>
<text x="289.4" y="59.5">30°</text>
<text x="317" y="55.2">15°</text>
<text x="351.5" y="56.8">3</text>
<text x="368.9" y="56.8">4</text>
<text x="348.2" y="68.8">6 x</text>
<text x="371.5" y="68.8">3.2</text>
<text x="383" y="68.8">2.5</text>
<text x="15.8" y="75.7">B</text>
<text x="360.5" y="74.2">M3</text>
<text x="374.7" y="74.2">6</text>
<text x="410.8" y="75.7">B</text>
<text x="142.6" y="98" transform="rotate(-90 142.6 98)">55</text>
<text x="152.4" y="98.6" transform="rotate(-90 152.4 98.6)">37</text>
<text x="354.8" y="106">3×</text>
<text x="366.7" y="106">3</text>
<text x="386.8" y="106">3</text>
<text x="246" y="114.1">P.C.D.</text>
<text x="265.3" y="114.1">26</text>
<text x="15.7" y="125.6">C</text>
<text x="410.7" y="125.6">C</text>
<text x="249.9" y="131.5">P.C.D.</text>
<text x="269.2" y="131.5">48</text>
<text x="359" y="131.5">6× M3</text>
<text x="378.6" y="131.5">6.2</text>
<text x="51.5" y="136.3">P.C.D.</text>
<text x="70.8" y="136.3">48</text>
<text x="155" y="135.6">1</text>
<text x="190.7" y="147.9">55.5</text>
<text x="15.7" y="175.7">D</text>
<text x="410.7" y="175.7">D</text>
<text x="36.3" y="207.2">额定电压 Rated Voltage</text>
<text x="120.4" y="207.2">24(V)</text>
<text x="165.9" y="207.6">线电感 Line Inductance</text>
<text x="245.2" y="207.6">0.14(mH)</text>
<text x="39.5" y="213.7">减速比 Reducer Ratio</text>
<text x="121.6" y="213.7">12.5</text>
<text x="171.9" y="213.6">极对数 Pole Pairs</text>
<text x="252.5" y="213.6">13</text>
<text x="38.4" y="219.2">空载转速 No-load Speed</text>
<text x="115.3" y="219.2">317(RPM)</text>
<text x="165" y="219.2">接线方式 Wiring Method</text>
<text x="253.6" y="219.2">Y</text>
<text x="15.8" y="225.7">E</text>
<text x="34.4" y="225.7">空载电流 No-load Current</text>
<text x="121.7" y="225.7">1(A)</text>
<text x="157.2" y="225.2">反驱力矩Backdrive Torque</text>
<text x="245.9" y="225.2">0.8(N.m)</text>
<text x="410.8" y="225.7">E</text>
<text x="37.5" y="231.3">额定转速 Rated Speed</text>
<text x="115.3" y="231.3">238(RPM)</text>
<text x="175.5" y="231.7">背隙 Backlash</text>
<text x="242.1" y="231.7">≤15(Arcmin)</text>
<text x="36.8" y="237.3">额定转矩 Rated Torque</text>
<text x="118.9" y="237.3">4(N.m)</text>
<text x="168" y="237.7">轴向负载 Axial Load</text>
<text x="249.6" y="237.7">/(KN)</text>
<text x="37.6" y="243.8">额定功率 Rated Power</text>
<text x="118.4" y="243.8">100(W)</text>
<text x="166.4" y="243.7">径向负载 Radial Load</text>
<text x="249.6" y="243.7">/(KN)</text>
<text x="36.4" y="249.8">额定电流 Rated Current</text>
<text x="119.7" y="249.8">7.8(A)</text>
<text x="167.2" y="249.3">转子惯量 Rotor Inertia</text>
<text x="240.1" y="249.3">0.25(Kg.cm 2)</text>
<text x="37.7" y="255.4">峰值扭矩 Peak Torque</text>
<text x="117.6" y="255.4">10(N.m)</text>
<text x="165.3" y="254.8">编码器类型 Encoder Type</text>
<text x="37.3" y="261.8">峰值电流 Peak Current</text>
<text x="118.4" y="261.8">19.5(A)</text>
<text x="151.2" y="261.3">重复定位精度 Repeatability Accuracy</text>
<text x="248.2" y="261.3">&lt;0.01°</text>
<text x="46" y="267.4">效率 Efficiency</text>
<text x="117.8" y="267.4">69.5(%)</text>
<text x="157.1" y="267.8">通讯方式 Communication Mode</text>
<text x="238.2" y="267.8">CAN/ EtherCAT</text>
<text x="346.8" y="266.5">A0</text>
<text x="357.5" y="266.7">1.25:1</text>
<text x="378.3" y="266.7">A3</text>
<text x="15.9" y="272.4">F</text>
<text x="27.7" y="273.4">反电势常数 Back EMF Constant</text>
<text x="112.8" y="273.4">6(Vdc/Krpm)</text>
<text x="177.8" y="273.4">重量 Weight</text>
<text x="245.5" y="273.4">0.33(KG)</text>
<text x="411" y="272.4">F</text>
<text x="34.1" y="279.4">扭矩常数 Torque constant</text>
<text x="114.6" y="279.4">0.8(N.m/A)</text>
<text x="163.5" y="279.9">绝缘等级 Insulation Class</text>
<text x="253.7" y="279.9">F</text>
<text x="365.9" y="281.5">RMD-X4-P12-</text>
<text x="36.8" y="285.9">线电阻 Line Resistance</text>
<text x="118.1" y="285.9">0.32(Ω)</text>
<text x="162.3" y="285.9">防护等级 Protection Grade</text>
<text x="254.5" y="285.9">/</text>
<text x="373.7" y="286">10-E-L</text>
<text x="38.6" y="291.7">1</text>
<text x="88.6" y="291.7">2</text>
<text x="138.6" y="291.7">3</text>
<text x="288.6" y="291.7">6</text>
<text x="338.6" y="291.7">7</text>
<text x="386.9" y="291.7">A3</text>
</g>
<text font-size="3.5" x="293" y="243">名 称</text>
<g font-size="2.9">
<text x="355.5" y="53.5">+0.01</text>
<text x="357.5" y="56.7">0</text>
<text x="142.5" y="91.4" transform="rotate(-90 142.5 91.4)">±0.1</text>
<text x="149.1" y="90.8" transform="rotate(-90 149.1 90.8)">0</text>
<text x="152.2" y="91.9" transform="rotate(-90 152.2 91.9)">-0.03</text>
<text x="370.8" y="102.8">+0.01</text>
<text x="372.7" y="105.9">0</text>
<text x="201.4" y="147.7">±0.5</text>
</g>
<text font-size="2.8" x="233.9" y="254.7">Dual Encoder ABS-17BIT/18BIT</text>
<g font-size="2.3">
<text x="306.3" y="243.8">TITLE</text>
<text x="345.6" y="259.7">版本</text>
<text x="357.4" y="259.8">比例</text>
<text x="373.8" y="259.8">幅面</text>
<text x="391.4" y="259.7">分页号</text>
<text x="349" y="272.2">图</text>
<text x="353.9" y="272.2">号</text>
<text x="290.6" y="280.9">设计</text>
<text x="317.8" y="281">工艺</text>
<text x="346.5" y="276.5">PRO NAME</text>
<text x="348.4" y="280.7">产品名称</text>
<text x="290.6" y="285.3">核对</text>
<text x="317.5" y="285.5">批准</text>
<text x="346.8" y="285.4">PRO NAME</text>
</g>
<g font-size="1.7">
<text x="351.2" y="260.2">REV</text>
<text x="363.8" y="260.2">SCALE</text>
<text x="381" y="260.2">FORMAT</text>
<text x="401.5" y="260.2">PAGE</text>
<text x="404.4" y="263.8">1</text>
<text x="392.2" y="264.1">Sheet</text>
<text x="393.7" y="267.9">Of</text>
<text x="404.4" y="267.7">1</text>
<text x="164.4" y="291.2">0</text>
<text x="168.2" y="291.2">mm</text>
<text x="173.8" y="291.2">10</text>
<text x="183.8" y="291.2">20</text>
<text x="193.8" y="291.2">30</text>
<text x="203.8" y="291.2">40</text>
<text x="213.8" y="291.2">50</text>
<text x="223.8" y="291.2">60</text>
<text x="233.8" y="291.2">70</text>
<text x="243.8" y="291.2">80</text>
<text x="253.8" y="291.2">90</text>
<text x="263.2" y="291.2">100</text>
<text x="355" y="291.4">2.0</text>
</g>
<text font-size="1.5" x="401.3" y="279">第一视角</text>
<g font-size="1.4">
<text x="296.7" y="281.2">DESIGN</text>
<text x="323.2" y="281.2">PROCESS</text>
<text x="297" y="286.6">CHECK</text>
<text x="322.3" y="286.8">APPROVAL</text>
</g>
<text font-size=".8" x="400.4" y="281.1">FIRST ANGLE PJTN</text>
</svg>
